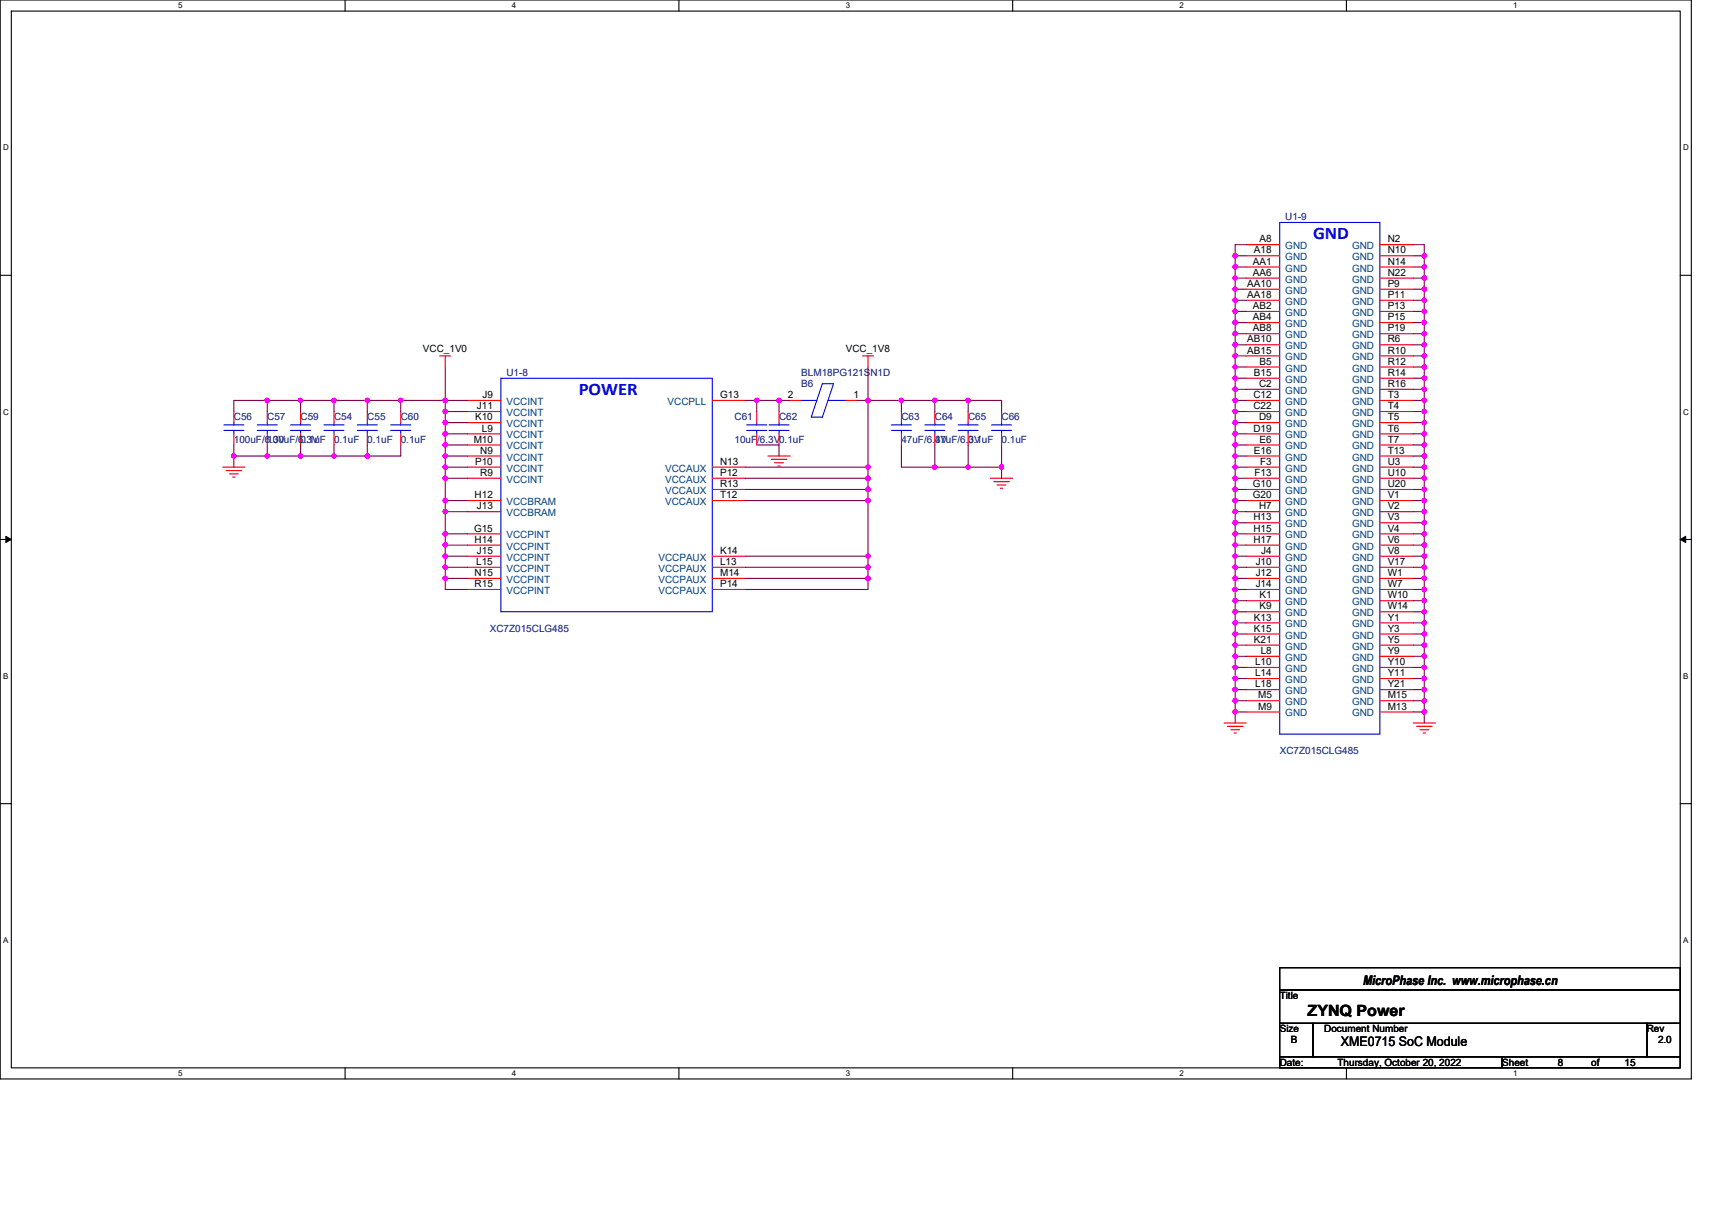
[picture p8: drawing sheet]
<svg xmlns="http://www.w3.org/2000/svg" width="297mm" height="210mm" viewBox="0 0 297 210" stroke-linecap="round" stroke-linejoin="round" font-family="sans-serif">
<path d="M0 0h293.5v187.2h-293.5zM2 1.9h289.5v183.4h-289.5z" fill="none" stroke="#000" stroke-width=".19"/>
<g fill="#fff">
<path d="M30.9 .2h.8v1.6h-.8z"/>
<path d="M30.9 185.5h.8v1.6h-.8z"/>
</g>
<path d="M59.9 0v1.9M59.9 185.3v1.9" fill="none" stroke="#000" stroke-width=".19"/>
<g fill="#fff">
<path d="M88.8 .2h.8v1.6h-.8z"/>
<path d="M88.8 185.5h.8v1.6h-.8z"/>
</g>
<path d="M117.8 0v1.9M117.8 185.3v1.9" fill="none" stroke="#000" stroke-width=".19"/>
<g fill="#fff">
<path d="M146.7 .2h.8v1.6h-.8z"/>
<path d="M146.7 185.5h.8v1.6h-.8z"/>
</g>
<path d="M175.7 0v1.9M175.7 185.3v1.9" fill="none" stroke="#000" stroke-width=".19"/>
<g fill="#fff">
<path d="M204.7 .2h.7v1.6h-.7z"/>
<path d="M204.7 185.5h.7v1.6h-.7z"/>
</g>
<path d="M233.6 0v1.9M233.6 185.3v1.9" fill="none" stroke="#000" stroke-width=".19"/>
<g fill="#fff">
<path d="M262.6 .2h.7v1.6h-.7z"/>
<path d="M262.6 185.5h.7v1.6h-.7z"/>
<path d="M.5 24.8h1v1.6h-1z"/>
<path d="M292 24.8h1v1.6h-1z"/>
<path d="M.5 70.7h1v1.5h-1z"/>
<path d="M292 70.7h1v1.5h-1z"/>
</g>
<path d="M0 47.8h2M291.5 47.8h2" fill="none" stroke="#000" stroke-width=".19"/>
<g fill="#fff">
<path d="M.5 116.5h.9v1.6h-.9z"/>
<path d="M292 116.5h.9v1.6h-.9z"/>
</g>
<path d="M0 93.6h2M291.5 93.6h2" fill="none" stroke="#000" stroke-width=".19"/>
<path d="M1 93.1l1 .5-1 .5zM291.5 93.6l1-.5v1z" fill="#000" stroke="#000" stroke-width=".17"/>
<g fill="#fff">
<path d="M.5 162.4h.9v1.5h-.9z"/>
<path d="M292 162.4h.9v1.5h-.9z"/>
</g>
<path d="M0 139.5h2M291.5 139.5h2M222 167.9h69.5v3.9h-69.5zM222 171.8h69.5v5.8h-69.5zM222 177.6h5.8v5.8h-5.8zM227.8 177.6h57.9v5.8h-57.9zM285.7 177.6h5.8v5.8h-5.8zM222 183.4h38.6v1.9h-38.6zM260.6 183.4h30.9v1.9h-30.9z" fill="none" stroke="#000" stroke-width=".19"/>
<g fill="none" stroke="#f00" stroke-width=".19">
<path d="M216.2 42.5h5.8M216.2 44.4h5.8M216.2 46.3h5.8M216.2 48.3h5.8M216.2 50.2h5.8M216.2 52.1h5.8M216.2 54h5.8M216.2 56h5.8M216.2 57.9h5.8M216.2 59.8h5.8M239.4 42.5h5.8M239.4 44.4h5.8"/>
<path d="M239.4 46.3h5.8M239.4 48.3h5.8M239.4 50.2h5.8M239.4 52.1h5.8M239.4 54h5.8M239.4 56h5.8M239.4 57.9h5.8M239.4 59.8h5.8M40.6 71.4v1.9M40.6 75.3v1.9M46.4 71.4v1.9M46.4 75.3v1.9"/>
<path d="M52.2 71.4v1.9M52.2 75.3v1.9M58 71.4v1.9M58 75.3v1.9M63.7 71.4v1.9M63.7 75.3v1.9M69.5 71.4v1.9M69.5 75.3v1.9M76.3 61.8h1.9M77.3 61.8v1.9M81.1 79.1h5.8M81.1 77.2h5.8"/>
<path d="M81.1 75.3h5.8M81.1 73.3h5.8M81.1 71.4h5.8M81.1 69.5h5.8M123.6 69.5h5.8M131.3 71.4v1.9M131.3 75.3v1.9M133.2 79.1h3.9M133.8 79.7h2.7M135.2 71.4v1.9M135.2 75.3v1.9M137.1 69.5h1.9"/>
<path d="M146.7 69.5h2M149.6 61.8h2M150.6 61.8v1.9M156.4 71.4v1.9M156.4 75.3v1.9M162.2 71.4v1.9M162.2 75.3v1.9M168 71.4v1.9M168 75.3v1.9M173.8 71.4v1.9M173.8 75.3v1.9M216.2 61.8h5.8"/>
<path d="M216.2 63.7h5.8M216.2 65.6h5.8M216.2 67.6h5.8M216.2 69.5h5.8M216.2 71.4h5.8M216.2 73.3h5.8M216.2 75.3h5.8M216.2 77.2h5.8M216.2 79.1h5.8M239.4 61.8h5.8M239.4 63.7h5.8M239.4 65.6h5.8"/>
<path d="M239.4 67.6h5.8M239.4 69.5h5.8M239.4 71.4h5.8M239.4 73.3h5.8M239.4 75.3h5.8M239.4 77.2h5.8M239.4 79.1h5.8M38.6 81.1h3.9M39.2 81.7h2.7M39.8 82.2h1.5M40.4 82.8h.4M81.1 83h5.8"/>
<path d="M81.1 81.1h5.8M81.1 98.4h5.8M81.1 96.5h5.8M81.1 94.6h5.8M81.1 92.6h5.8M81.1 86.9h5.8M81.1 88.8h5.8M123.6 81.1h5.8M123.6 83h5.8M123.6 84.9h5.8M123.6 86.9h5.8M123.6 96.5h5.8"/>
<path d="M123.6 98.4h5.8M134.4 80.3h1.5M135 80.9h.4M171.8 83h3.9M172.4 83.6h2.7M173 84.2h1.5M173.6 84.7h.4M216.2 81.1h5.8M216.2 83h5.8M216.2 84.9h5.8M216.2 86.9h5.8M216.2 88.8h5.8"/>
<path d="M216.2 90.7h5.8M216.2 92.6h5.8M216.2 94.6h5.8M216.2 96.5h5.8M216.2 98.4h5.8M239.4 81.1h5.8M239.4 83h5.8M239.4 84.9h5.8M239.4 86.9h5.8M239.4 88.8h5.8M239.4 90.7h5.8M239.4 92.6h5.8"/>
<path d="M239.4 94.6h5.8M239.4 96.5h5.8M239.4 98.4h5.8M81.1 102.3h5.8M81.1 100.4h5.8M123.6 100.4h5.8M123.6 102.3h5.8M216.2 100.4h5.8M216.2 102.3h5.8M216.2 104.2h5.8M216.2 106.2h5.8M216.2 108.1h5.8"/>
<path d="M216.2 110h5.8M216.2 112h5.8M216.2 113.9h5.8M216.2 115.8h5.8M216.2 117.8h5.8M216.2 119.7h5.8M239.4 100.4h5.8M239.4 102.3h5.8M239.4 104.2h5.8M239.4 106.2h5.8M239.4 108.1h5.8M239.4 110h5.8"/>
<path d="M239.4 112h5.8M239.4 113.9h5.8M239.4 115.8h5.8M239.4 117.8h5.8M239.4 119.7h5.8M212.4 125.5h3.8M213 126h2.7M213.5 126.6h1.6M214.1 127.2h.4M216.2 121.6h5.8M216.2 123.5h5.8M239.4 123.5h5.8"/>
<path d="M239.4 121.6h5.8M245.2 125.5h3.9M245.8 126h2.7M246.4 126.6h1.5M246.9 127.2h.4"/>
</g>
<g fill="none" stroke="#00f" stroke-width=".19">
<path d="M222 38.6h17.4v88.8h-17.4zM38.8 74.7h3.5M38.8 73.7h3.5M40.6 73.3v.4M40.6 74.7v.6M44.6 74.7h3.5M44.6 73.7h3.5M46.4 73.3v.4M46.4 74.7v.6M50.4 74.7h3.5M50.4 73.7h3.5M52.2 73.3v.4"/>
<path d="M52.2 74.7v.6M56.2 74.7h3.5M56.2 73.7h3.5M58 73.3v.4M58 74.7v.6M62 74.7h3.5M62 73.7h3.5M63.7 73.3v.4M63.7 74.7v.6M67.8 74.7h3.5M67.8 73.7h3.5M69.5 73.3v.4"/>
<path d="M69.5 74.7v.6M86.9 65.6h36.7v40.6h-36.7zM129.6 74.7h3.4M129.6 73.7h3.4M131.3 73.3v.4M131.3 74.7v.6M133.4 74.7h3.5M133.4 73.7h3.5M135.2 73.3v.4M135.2 74.7v.6M139 69.5h2.7M142.7 66.6h1.9l-1.9 5.8h-1.9z"/>
<path d="M143.7 69.5h3M154.7 74.7h3.4M154.7 73.7h3.4M156.4 73.3v.4M156.4 74.7v.6M160.5 74.7h3.4M160.5 73.7h3.4M162.2 73.3v.4M162.2 74.7v.6M166.2 74.7h3.5M166.2 73.7h3.5M168 73.3v.4"/>
<path d="M168 74.7v.6M172 74.7h3.5M172 73.7h3.5M173.8 73.3v.4M173.8 74.7v.6"/>
</g>
<g fill="none" stroke="#800040" stroke-width=".19">
<path d="M214.3 46.3v3.9M214.3 50.2v3.8M214.3 54v5.8M214.3 59.8v5.8M214.3 44.4h1.9M214.3 46.3h1.9M214.3 48.3h1.9M214.3 50.2h1.9M214.3 52.1h1.9M214.3 54h1.9M214.3 56h1.9M214.3 57.9h1.9"/>
<path d="M214.3 59.8h1.9M216.2 42.5h-1.9v3.8M245.2 46.3h1.9M245.2 48.3h1.9M245.2 50.2h1.9M245.2 52.1h1.9M245.2 54h1.9M245.2 56h1.9M245.2 57.9h1.9M245.2 59.8h1.9M245.2 42.5h1.9v7.7M245.2 44.4h1.9"/>
<path d="M247.1 50.2v5.8M247.1 56v3.8M247.1 59.8v3.9M40.6 77.2v1.9M40.6 79.1v2M40.6 79.1h5.8M46.4 69.5h-5.8v1.9M46.4 69.5v1.9M46.4 77.2v1.9M46.4 69.5h5.8M46.4 79.1h5.8M52.2 69.5v1.9"/>
<path d="M52.2 79.1h5.8M52.2 69.5h5.8M52.2 77.2v1.9M58 69.5v1.9M58 79.1h5.7M58 69.5h5.7M58 77.2v1.9M63.7 77.2v1.9M63.7 69.5v1.9M63.7 69.5h5.8M69.5 69.5h7.8M69.5 77.2v1.9h-5.8"/>
<path d="M69.5 69.5v1.9M77.3 69.5h3.8M77.3 71.4h3.8M77.3 73.3h3.8M77.3 75.3h3.8M77.3 77.2h3.8M77.3 79.1h3.8M77.3 63.7v5.8M77.3 69.5v1.9M77.3 71.4v1.9M77.3 73.3v2M77.3 75.3v1.9"/>
<path d="M77.3 77.2v1.9M77.3 79.1v2M129.4 69.5h1.9M131.3 69.5v1.9M131.3 69.5h5.8M131.3 77.2h3.9v1.9M135.2 69.5v1.9M148.7 69.5h1.9M150.6 69.5v11.6M150.6 63.7v5.8M150.6 69.5h5.8M156.4 69.5v1.9"/>
<path d="M156.4 77.2v3.9h5.8M156.4 69.5h5.8M162.2 69.5v1.9M162.2 77.2v3.9M162.2 69.5h5.8M168 69.5v1.9M168 77.2v3.9M168 69.5h5.8v1.9M173.8 77.2v3.9M214.3 65.6v3.9M214.3 69.5v3.8M214.3 73.3v3.9"/>
<path d="M214.3 77.2v3.9M214.3 61.8h1.9M214.3 63.7h1.9M214.3 65.6h1.9M214.3 67.6h1.9M214.3 69.5h1.9M214.3 71.4h1.9M214.3 73.3h1.9M214.3 75.3h1.9M214.3 77.2h1.9M214.3 79.1h1.9M245.2 61.8h1.9"/>
<path d="M245.2 63.7h1.9M245.2 65.6h1.9M245.2 67.6h1.9M245.2 69.5h1.9M245.2 71.4h1.9M245.2 73.3h1.9M245.2 75.3h1.9M245.2 77.2h1.9M245.2 79.1h1.9M247.1 63.7v7.7M247.1 71.4v1.9M247.1 73.3v2"/>
<path d="M247.1 75.3v5.8M77.3 83h3.8M77.3 92.6h3.8M77.3 94.6h3.8M77.3 96.5h3.8M77.3 98.4h3.8M77.3 86.9h3.8M77.3 88.8h3.8M77.3 81.1h3.8M77.3 81.1v1.9M77.3 83v3.9M77.3 92.6v2"/>
<path d="M77.3 94.6v1.9M77.3 96.5v1.9M77.3 98.4v2M77.3 86.9v1.9M77.3 88.8v3.8M129.4 81.1h21.2M129.4 83h21.2M129.4 84.9h21.2M129.4 86.9h21.2M129.4 96.5h21.2M129.4 98.4h21.2M150.6 81.1v1.9"/>
<path d="M150.6 83v1.9M150.6 84.9v2M150.6 86.9v9.6M150.6 96.5v1.9M150.6 98.4v2M162.2 81.1h5.8M168 81.1h5.8M173.8 81.1v1.9M214.3 81.1v3.8M214.3 84.9v5.8M214.3 90.7v1.9M214.3 92.6v3.9"/>
<path d="M214.3 96.5v3.9M214.3 81.1h1.9M214.3 83h1.9M214.3 84.9h1.9M214.3 86.9h1.9M214.3 88.8h1.9M214.3 90.7h1.9M214.3 92.6h1.9M214.3 94.6h1.9M214.3 96.5h1.9M214.3 98.4h1.9M245.2 81.1h1.9"/>
<path d="M245.2 83h1.9M245.2 84.9h1.9M245.2 86.9h1.9M245.2 88.8h1.9M245.2 90.7h1.9M245.2 92.6h1.9M245.2 94.6h1.9M245.2 96.5h1.9M245.2 98.4h1.9M247.1 81.1v3.8M247.1 84.9v2M247.1 86.9v3.8"/>
<path d="M247.1 90.7v1.9M247.1 92.6v3.9M247.1 96.5v3.9M77.3 100.4h3.8M77.3 100.4v1.9h3.8M129.4 100.4h21.2M150.6 100.4v1.9h-21.2M214.3 100.4v3.8M214.3 104.2v2M214.3 106.2v3.8M214.3 110v7.8M214.3 117.8v1.9"/>
<path d="M214.3 119.7v1.9M214.3 119.7h1.9M214.3 100.4h1.9M214.3 102.3h1.9M214.3 104.2h1.9M214.3 106.2h1.9M214.3 108.1h1.9M214.3 110h1.9M214.3 112h1.9M214.3 113.9h1.9M214.3 115.8h1.9M214.3 117.8h1.9"/>
<path d="M245.2 100.4h1.9M245.2 102.3h1.9M245.2 104.2h1.9M245.2 106.2h1.9M245.2 108.1h1.9M245.2 110h1.9M245.2 112h1.9M245.2 113.9h1.9M245.2 115.8h1.9M245.2 117.8h1.9M245.2 119.7h1.9M247.1 100.4v3.8"/>
<path d="M247.1 104.2v3.9M247.1 108.1v3.9M247.1 112v7.7M247.1 119.7v3.8M214.3 121.6v3.9M214.3 121.6h1.9M214.3 123.5h1.9M245.2 121.6h1.9M245.2 123.5h1.9M247.1 123.5v2"/>
</g>
<g fill="#f0f" stroke="#f0f" stroke-width=".19">
<circle cx="77.2" cy="73.3" r=".38"/>
<circle cx="77.2" cy="71.4" r=".38"/>
<circle cx="77.2" cy="75.3" r=".38"/>
<circle cx="77.2" cy="79.1" r=".38"/>
<circle cx="77.2" cy="77.2" r=".38"/>
<circle cx="77.2" cy="83" r=".38"/>
<circle cx="77.2" cy="81.1" r=".38"/>
<circle cx="77.2" cy="92.6" r=".38"/>
<circle cx="77.2" cy="96.5" r=".38"/>
<circle cx="77.2" cy="94.6" r=".38"/>
<circle cx="77.2" cy="100.4" r=".38"/>
<circle cx="77.2" cy="98.4" r=".38"/>
<circle cx="77.2" cy="86.9" r=".38"/>
<circle cx="77.2" cy="88.8" r=".38"/>
<circle cx="150.6" cy="69.5" r=".38"/>
<circle cx="150.6" cy="81.1" r=".38"/>
<circle cx="150.6" cy="83" r=".38"/>
<circle cx="150.6" cy="84.9" r=".38"/>
<circle cx="150.6" cy="86.9" r=".38"/>
<circle cx="150.6" cy="96.5" r=".38"/>
<circle cx="150.6" cy="98.4" r=".38"/>
<circle cx="150.6" cy="100.4" r=".38"/>
<circle cx="131.3" cy="69.5" r=".38"/>
<circle cx="52.1" cy="69.5" r=".38"/>
<circle cx="57.9" cy="69.5" r=".38"/>
<circle cx="57.9" cy="79.1" r=".38"/>
<circle cx="52.1" cy="79.1" r=".38"/>
<circle cx="46.4" cy="79.1" r=".38"/>
<circle cx="40.6" cy="79.1" r=".38"/>
<circle cx="46.4" cy="69.5" r=".38"/>
<circle cx="63.7" cy="79.1" r=".38"/>
<circle cx="63.7" cy="69.5" r=".38"/>
<circle cx="77.2" cy="69.5" r=".38"/>
<circle cx="69.5" cy="69.5" r=".38"/>
<circle cx="162.2" cy="69.5" r=".38"/>
<circle cx="168" cy="69.5" r=".38"/>
<circle cx="168" cy="81.1" r=".38"/>
<circle cx="162.2" cy="81.1" r=".38"/>
<circle cx="156.4" cy="69.5" r=".38"/>
<circle cx="173.8" cy="81.1" r=".38"/>
<circle cx="135.2" cy="69.5" r=".38"/>
<circle cx="214.3" cy="56" r=".38"/>
<circle cx="214.3" cy="61.8" r=".38"/>
<circle cx="214.3" cy="86.9" r=".38"/>
<circle cx="214.3" cy="111.9" r=".38"/>
<circle cx="214.3" cy="113.9" r=".38"/>
<circle cx="247.1" cy="44.4" r=".38"/>
<circle cx="247.1" cy="46.3" r=".38"/>
<circle cx="247.1" cy="52.1" r=".38"/>
<circle cx="247.1" cy="65.6" r=".38"/>
<circle cx="247.1" cy="67.6" r=".38"/>
<circle cx="247.1" cy="77.2" r=".38"/>
<circle cx="247.1" cy="108.1" r=".38"/>
<circle cx="247.1" cy="113.9" r=".38"/>
<circle cx="247.1" cy="115.8" r=".38"/>
<circle cx="247.1" cy="121.6" r=".38"/>
<circle cx="214.3" cy="44.4" r=".38"/>
<circle cx="214.3" cy="46.3" r=".38"/>
<circle cx="214.3" cy="48.2" r=".38"/>
<circle cx="214.3" cy="50.2" r=".38"/>
<circle cx="214.3" cy="52.1" r=".38"/>
<circle cx="214.3" cy="54" r=".38"/>
<circle cx="214.3" cy="57.9" r=".38"/>
<circle cx="214.3" cy="59.8" r=".38"/>
<circle cx="214.3" cy="63.7" r=".38"/>
<circle cx="214.3" cy="65.6" r=".38"/>
<circle cx="214.3" cy="67.6" r=".38"/>
<circle cx="214.3" cy="69.5" r=".38"/>
<circle cx="214.3" cy="71.4" r=".38"/>
<circle cx="214.3" cy="73.3" r=".38"/>
<circle cx="214.3" cy="75.3" r=".38"/>
<circle cx="214.3" cy="77.2" r=".38"/>
<circle cx="214.3" cy="79.1" r=".38"/>
<circle cx="214.3" cy="81.1" r=".38"/>
<circle cx="214.3" cy="83" r=".38"/>
<circle cx="214.3" cy="84.9" r=".38"/>
<circle cx="214.3" cy="88.8" r=".38"/>
<circle cx="214.3" cy="90.7" r=".38"/>
<circle cx="214.3" cy="92.6" r=".38"/>
<circle cx="214.3" cy="94.6" r=".38"/>
<circle cx="214.3" cy="96.5" r=".38"/>
<circle cx="214.3" cy="98.4" r=".38"/>
<circle cx="214.3" cy="100.4" r=".38"/>
<circle cx="214.3" cy="102.3" r=".38"/>
<circle cx="214.3" cy="104.2" r=".38"/>
<circle cx="214.3" cy="106.2" r=".38"/>
<circle cx="214.3" cy="108.1" r=".38"/>
<circle cx="214.3" cy="110" r=".38"/>
<circle cx="214.3" cy="115.8" r=".38"/>
<circle cx="214.3" cy="117.7" r=".38"/>
<circle cx="214.3" cy="119.7" r=".38"/>
<circle cx="214.3" cy="121.6" r=".38"/>
<circle cx="214.3" cy="123.5" r=".38"/>
<circle cx="247.1" cy="48.2" r=".38"/>
<circle cx="247.1" cy="50.2" r=".38"/>
<circle cx="247.1" cy="54" r=".38"/>
<circle cx="247.1" cy="56" r=".38"/>
<circle cx="247.1" cy="57.9" r=".38"/>
<circle cx="247.1" cy="59.8" r=".38"/>
<circle cx="247.1" cy="61.8" r=".38"/>
<circle cx="247.1" cy="63.7" r=".38"/>
<circle cx="247.1" cy="69.5" r=".38"/>
<circle cx="247.1" cy="71.4" r=".38"/>
<circle cx="247.1" cy="73.3" r=".38"/>
<circle cx="247.1" cy="75.3" r=".38"/>
<circle cx="247.1" cy="79.1" r=".38"/>
<circle cx="247.1" cy="81.1" r=".38"/>
<circle cx="247.1" cy="83" r=".38"/>
<circle cx="247.1" cy="84.9" r=".38"/>
<circle cx="247.1" cy="86.9" r=".38"/>
<circle cx="247.1" cy="88.8" r=".38"/>
<circle cx="247.1" cy="90.7" r=".38"/>
<circle cx="247.1" cy="92.6" r=".38"/>
<circle cx="247.1" cy="94.6" r=".38"/>
<circle cx="247.1" cy="96.5" r=".38"/>
<circle cx="247.1" cy="98.4" r=".38"/>
<circle cx="247.1" cy="100.4" r=".38"/>
<circle cx="247.1" cy="102.3" r=".38"/>
<circle cx="247.1" cy="104.2" r=".38"/>
<circle cx="247.1" cy="106.2" r=".38"/>
<circle cx="247.1" cy="110" r=".38"/>
<circle cx="247.1" cy="111.9" r=".38"/>
<circle cx="247.1" cy="117.7" r=".38"/>
<circle cx="247.1" cy="119.7" r=".38"/>
<circle cx="247.1" cy="123.5" r=".38"/>
</g>
<g font-size="3.1" fill="#00f">
<text x="227.8" y="41.5">GND</text>
<text x="100.4" y="68.6">POWER</text>
</g>
<text font-size="2.7" x="226.9" y="176.2">ZYNQ Power</text>
<g font-size="2.3">
<text x="236.5" y="170.9">MicroPhase Inc. www.microphase.cn</text>
<text x="232.6" y="181.6">XME0715 SoC Module</text>
</g>
<g font-size="1.7" fill="#000080">
<text x="223" y="38.2">U1-9</text>
<text x="87.9" y="65.2">U1-8</text>
<text x="139" y="65.2">BLM18PG121SN1D</text>
<text x="139" y="67.2">B6</text>
<text x="40.6" y="73">C56</text>
<text x="40.6" y="76.8">100uF/6.3V</text>
<text x="46.4" y="73">C57</text>
<text x="46.4" y="76.8">100uF/6.3V</text>
<text x="52.2" y="73">C59</text>
<text x="52.2" y="76.8">0.1uF</text>
<text x="58" y="73">C54</text>
<text x="58" y="76.8">0.1uF</text>
<text x="63.7" y="73">C55</text>
<text x="63.7" y="76.8">0.1uF</text>
<text x="69.5" y="73">C60</text>
<text x="69.5" y="76.8">0.1uF</text>
<text x="127.4" y="73">C61</text>
<text x="127.4" y="76.8">10uF/6.3V0.1uF</text>
<text x="135.2" y="73">C62</text>
<text x="156.4" y="73">C63</text>
<text x="156.4" y="76.8">47uF/6.3V</text>
<text x="162.2" y="73">C64</text>
<text x="162.2" y="76.8">47uF/6.3V</text>
<text x="168" y="73">C65</text>
<text x="168" y="76.8">0.1uF</text>
<text x="173.8" y="73">C66</text>
<text x="173.8" y="76.8">0.1uF</text>
<text x="85" y="109.6">XC7Z015CLG485</text>
<text x="222" y="130.9">XC7Z015CLG485</text>
</g>
<g font-size="1.7">
<text x="217.4" y="45.9">AA1</text>
<text x="217.4" y="47.9">AA6</text>
<text x="217.6" y="44">A18</text>
<text x="218.5" y="42.1">A8</text>
<text x="240.8" y="42.1">N2</text>
<text x="240.8" y="44">N10</text>
<text x="240.8" y="45.9">N14</text>
<text x="240.8" y="47.9">N22</text>
<text x="216.4" y="49.8">AA10</text>
<text x="216.4" y="51.7">AA18</text>
<text x="217.4" y="53.6">AB2</text>
<text x="240.8" y="49.8">P9</text>
<text x="240.8" y="51.7">P11</text>
<text x="240.8" y="53.6">P13</text>
<text x="216.4" y="59.4">AB10</text>
<text x="217.4" y="55.6">AB4</text>
<text x="217.4" y="57.5">AB8</text>
<text x="240.8" y="55.6">P15</text>
<text x="240.8" y="57.5">P19</text>
<text x="240.8" y="59.4">R6</text>
<text x="73.4" y="61">VCC_1V0</text>
<text x="146.7" y="61">VCC_1V8</text>
<text x="216.4" y="61.4">AB15</text>
<text x="217.6" y="65.2">B15</text>
<text x="218.5" y="63.3">B5</text>
<text x="240.8" y="61.4">R10</text>
<text x="240.8" y="63.3">R12</text>
<text x="240.8" y="65.2">R14</text>
<text x="82.7" y="71">J11</text>
<text x="83.7" y="69.1">J9</text>
<text x="124.9" y="69.1">G13</text>
<text x="136.7" y="69.1">2</text>
<text x="148.1" y="69.1">1</text>
<text x="217.5" y="69.1">C12</text>
<text x="217.5" y="71">C22</text>
<text x="218.5" y="67.2">C2</text>
<text x="240.8" y="67.2">R16</text>
<text x="240.8" y="69.1">T3</text>
<text x="240.8" y="71">T4</text>
<text x="82.2" y="76.8">M10</text>
<text x="82.4" y="72.9">K10</text>
<text x="83.6" y="74.9">L9</text>
<text x="217.5" y="74.9">D19</text>
<text x="218.5" y="72.9">D9</text>
<text x="218.5" y="76.8">E6</text>
<text x="240.8" y="72.9">T5</text>
<text x="240.8" y="74.9">T6</text>
<text x="240.8" y="76.8">T7</text>
<text x="82.4" y="80.7">P10</text>
<text x="83.3" y="82.6">R9</text>
<text x="83.3" y="78.7">N9</text>
<text x="124.9" y="80.7">N13</text>
<text x="124.9" y="82.6">P12</text>
<text x="217.6" y="78.7">E16</text>
<text x="217.7" y="82.6">F13</text>
<text x="218.6" y="80.7">F3</text>
<text x="240.8" y="78.7">T13</text>
<text x="240.8" y="80.7">U3</text>
<text x="240.8" y="82.6">U10</text>
<text x="82.4" y="86.5">H12</text>
<text x="82.7" y="88.4">J13</text>
<text x="124.9" y="84.5">R13</text>
<text x="124.9" y="86.5">T12</text>
<text x="217.4" y="84.5">G10</text>
<text x="217.4" y="86.5">G20</text>
<text x="218.5" y="88.4">H7</text>
<text x="240.8" y="84.5">U20</text>
<text x="240.8" y="86.5">V1</text>
<text x="240.8" y="88.4">V2</text>
<text x="82.3" y="92.2">G15</text>
<text x="82.4" y="94.2">H14</text>
<text x="217.5" y="90.3">H13</text>
<text x="217.5" y="92.2">H15</text>
<text x="217.5" y="94.2">H17</text>
<text x="240.8" y="90.3">V3</text>
<text x="240.8" y="92.2">V4</text>
<text x="240.8" y="94.2">V6</text>
<text x="82.4" y="101.9">R15</text>
<text x="82.4" y="100">N15</text>
<text x="82.6" y="98">L15</text>
<text x="82.7" y="96.1">J15</text>
<text x="124.9" y="96.1">K14</text>
<text x="124.9" y="98">L13</text>
<text x="124.9" y="100">M14</text>
<text x="124.9" y="101.9">P14</text>
<text x="217.9" y="98">J10</text>
<text x="217.9" y="100">J12</text>
<text x="217.9" y="101.9">J14</text>
<text x="218.8" y="96.1">J4</text>
<text x="240.8" y="96.1">V8</text>
<text x="240.8" y="98">V17</text>
<text x="240.8" y="100">W1</text>
<text x="240.8" y="101.9">W7</text>
<text x="217.6" y="107.7">K13</text>
<text x="218.5" y="103.8">K1</text>
<text x="218.5" y="105.8">K9</text>
<text x="240.8" y="103.8">W10</text>
<text x="240.8" y="105.8">W14</text>
<text x="240.8" y="107.7">Y1</text>
<text x="217.6" y="109.6">K15</text>
<text x="217.6" y="111.5">K21</text>
<text x="218.7" y="113.5">L8</text>
<text x="240.8" y="109.6">Y3</text>
<text x="240.8" y="111.5">Y5</text>
<text x="240.8" y="113.5">Y9</text>
<text x="217.8" y="115.4">L10</text>
<text x="217.8" y="117.3">L14</text>
<text x="217.8" y="119.3">L18</text>
<text x="240.8" y="115.4">Y10</text>
<text x="240.8" y="117.3">Y11</text>
<text x="240.8" y="119.3">Y21</text>
<text x="218.3" y="121.2">M5</text>
<text x="218.3" y="123.1">M9</text>
<text x="240.8" y="123.1">M13</text>
<text x="240.8" y="121.2">M15</text>
<text x="222" y="173.4">Title</text>
<text x="222" y="179.1">Size</text>
<text x="229.8" y="179.1">Document Number</text>
<text x="285.7" y="179.1">Rev</text>
<text x="222" y="184.9">Date:</text>
<text x="224" y="181.1">B</text>
<text x="232.1" y="184.9">Thursday, October 20, 2022</text>
<text x="260.6" y="184.9">Sheet</text>
<text x="270.3" y="184.9">8</text>
<text x="276.1" y="184.9">of</text>
<text x="281.9" y="184.9">15</text>
<text x="287.7" y="181.1">2.0</text>
</g>
<g font-size="1.7" fill="#004080">
<text x="223" y="43.2">GND</text>
<text x="223" y="45.2">GND</text>
<text x="223" y="47.1">GND</text>
<text x="234.6" y="43.2">GND</text>
<text x="234.6" y="45.2">GND</text>
<text x="234.6" y="47.1">GND</text>
<text x="223" y="49">GND</text>
<text x="223" y="51">GND</text>
<text x="223" y="52.9">GND</text>
<text x="234.6" y="49">GND</text>
<text x="234.6" y="51">GND</text>
<text x="234.6" y="52.9">GND</text>
<text x="223" y="54.8">GND</text>
<text x="223" y="56.8">GND</text>
<text x="223" y="58.7">GND</text>
<text x="234.6" y="54.8">GND</text>
<text x="234.6" y="56.8">GND</text>
<text x="234.6" y="58.7">GND</text>
<text x="223" y="60.6">GND</text>
<text x="223" y="62.5">GND</text>
<text x="223" y="64.5">GND</text>
<text x="234.6" y="60.6">GND</text>
<text x="234.6" y="62.5">GND</text>
<text x="234.6" y="64.5">GND</text>
<text x="87.9" y="70.3">VCCINT</text>
<text x="115.8" y="70.3">VCCPLL</text>
<text x="223" y="66.4">GND</text>
<text x="223" y="68.3">GND</text>
<text x="223" y="70.3">GND</text>
<text x="234.6" y="66.4">GND</text>
<text x="234.6" y="68.3">GND</text>
<text x="234.6" y="70.3">GND</text>
<text x="87.9" y="78">VCCINT</text>
<text x="87.9" y="76.1">VCCINT</text>
<text x="87.9" y="74.1">VCCINT</text>
<text x="87.9" y="72.2">VCCINT</text>
<text x="223" y="72.2">GND</text>
<text x="223" y="74.1">GND</text>
<text x="223" y="76.1">GND</text>
<text x="223" y="78">GND</text>
<text x="234.6" y="72.2">GND</text>
<text x="234.6" y="74.1">GND</text>
<text x="234.6" y="76.1">GND</text>
<text x="234.6" y="78">GND</text>
<text x="87.9" y="83.8">VCCINT</text>
<text x="87.9" y="81.9">VCCINT</text>
<text x="87.9" y="79.9">VCCINT</text>
<text x="115.4" y="81.9">VCCAUX</text>
<text x="115.4" y="83.8">VCCAUX</text>
<text x="223" y="79.9">GND</text>
<text x="223" y="81.9">GND</text>
<text x="223" y="83.8">GND</text>
<text x="234.6" y="79.9">GND</text>
<text x="234.6" y="81.9">GND</text>
<text x="234.6" y="83.8">GND</text>
<text x="87.9" y="87.7">VCCBRAM</text>
<text x="87.9" y="89.6">VCCBRAM</text>
<text x="115.4" y="85.7">VCCAUX</text>
<text x="115.4" y="87.7">VCCAUX</text>
<text x="223" y="85.7">GND</text>
<text x="223" y="87.7">GND</text>
<text x="223" y="89.6">GND</text>
<text x="234.6" y="85.7">GND</text>
<text x="234.6" y="87.7">GND</text>
<text x="234.6" y="89.6">GND</text>
<text x="87.9" y="95.4">VCCPINT</text>
<text x="87.9" y="93.4">VCCPINT</text>
<text x="223" y="91.5">GND</text>
<text x="223" y="93.4">GND</text>
<text x="223" y="95.4">GND</text>
<text x="234.6" y="91.5">GND</text>
<text x="234.6" y="93.4">GND</text>
<text x="234.6" y="95.4">GND</text>
<text x="87.9" y="101.2">VCCPINT</text>
<text x="87.9" y="99.2">VCCPINT</text>
<text x="87.9" y="97.3">VCCPINT</text>
<text x="114.2" y="97.3">VCCPAUX</text>
<text x="114.2" y="99.2">VCCPAUX</text>
<text x="114.2" y="101.2">VCCPAUX</text>
<text x="223" y="97.3">GND</text>
<text x="223" y="99.2">GND</text>
<text x="223" y="101.2">GND</text>
<text x="234.6" y="97.3">GND</text>
<text x="234.6" y="99.2">GND</text>
<text x="234.6" y="101.2">GND</text>
<text x="87.9" y="103.1">VCCPINT</text>
<text x="114.2" y="103.1">VCCPAUX</text>
<text x="223" y="103.1">GND</text>
<text x="223" y="105">GND</text>
<text x="223" y="107">GND</text>
<text x="234.6" y="103.1">GND</text>
<text x="234.6" y="105">GND</text>
<text x="234.6" y="107">GND</text>
<text x="223" y="108.9">GND</text>
<text x="223" y="110.8">GND</text>
<text x="223" y="112.7">GND</text>
<text x="234.6" y="108.9">GND</text>
<text x="234.6" y="110.8">GND</text>
<text x="234.6" y="112.7">GND</text>
<text x="223" y="114.7">GND</text>
<text x="223" y="116.6">GND</text>
<text x="223" y="118.5">GND</text>
<text x="234.6" y="114.7">GND</text>
<text x="234.6" y="116.6">GND</text>
<text x="234.6" y="118.5">GND</text>
<text x="223" y="120.5">GND</text>
<text x="223" y="122.4">GND</text>
<text x="223" y="124.3">GND</text>
<text x="234.6" y="124.3">GND</text>
<text x="234.6" y="122.4">GND</text>
<text x="234.6" y="120.5">GND</text>
</g>
<g font-size="1.4">
<text x="30.9" y="1.5">5</text>
<text x="88.8" y="1.5">4</text>
<text x="146.7" y="1.5">3</text>
<text x="204.7" y="1.5">2</text>
<text x="262.6" y="1.5">1</text>
<text x=".5" y="26.1">D</text>
<text x="292" y="26.1">D</text>
<text x=".5" y="71.9">C</text>
<text x="292" y="71.9">C</text>
<text x=".5" y="117.8">B</text>
<text x="292" y="117.8">B</text>
<text x=".5" y="163.6">A</text>
<text x="292" y="163.6">A</text>
<text x="30.9" y="186.8">5</text>
<text x="88.8" y="186.8">4</text>
<text x="146.7" y="186.8">3</text>
<text x="204.7" y="186.8">2</text>
<text x="262.6" y="186.8">1</text>
</g>
</svg>
